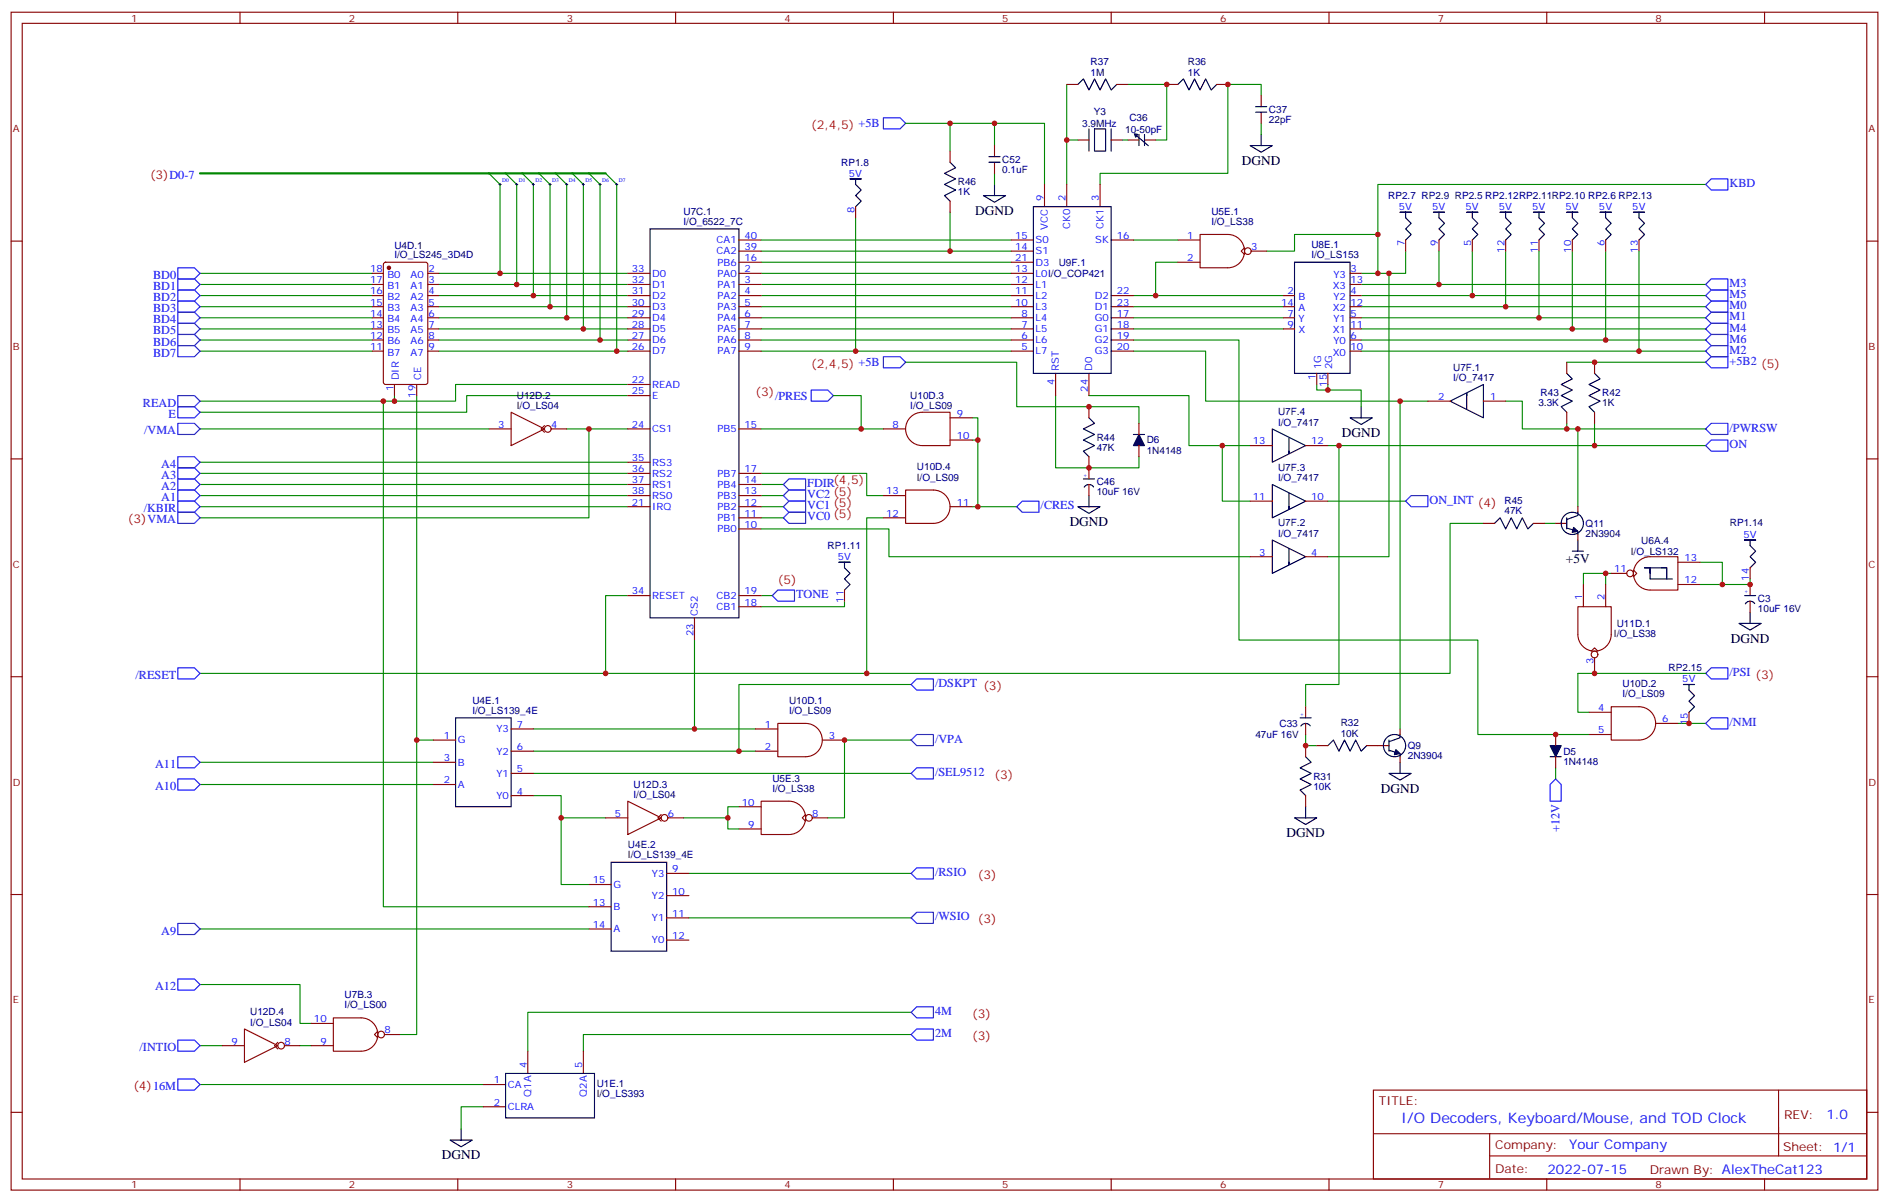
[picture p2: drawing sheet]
<svg xmlns="http://www.w3.org/2000/svg" width="600mm" height="382mm" viewBox="0 0 600 382" stroke-linecap="round" stroke-linejoin="round" font-family="sans-serif">
<g fill="none" stroke="#870000" stroke-width=".35">
<path d="M3.5 3.9h592.7v373.9h-592.7zM7.1 7.4h585.6v366.9h-585.6zM76.2 3.9v3.5M145.3 3.9v3.5M214.5 3.9v3.5M283.6 3.9v3.5M352.8 3.9v3.5M421.9 3.9v3.5M491.1 3.9v3.5M560.2 3.9v3.5M338.7 26.8h3.5M354.5 26.8h3.6"/>
<path d="M370.4 26.8h3.5M386.3 26.8h3.5M400.4 30.3v3.6M400.4 35.6v3.6M301.6 48v3.5M315.7 46.2v3.5M315.7 51.5v3.5M331.6 58.6v7M338.7 58.6v7M342.2 44.4h3.5M349.2 58.6v7M352.8 44.4h3.5"/>
<path d="M358.1 44.4h3.5M363.4 44.4h3.5M3.5 76.6h3.6M234.6 76.2h7.1M234.6 79.7h7.1M271.6 65.6v3.5M301.6 63.9v3.5M321 76.2h7.1M321 79.7h7.1M352.8 76.2h7M373.9 76.2h7.1M381 74.4h8.8a5.3 5.3 0 0 1 5.3 5.3 5.3 5.3 0 0 1-5.3 5.3h-8.8z"/>
<path d="M395.1 78.7l-1 1 1 1.1M397.2 79.7h5M446.3 76.2v3.5M456.8 76.2v3.5M467.4 76.2v3.5M478 76.2v3.5M488.6 76.2v3.5M499.2 76.2v3.5M509.8 76.2v3.5M520.3 76.2v3.5M592.7 76.6h3.5M118.2 86.8h3.5"/>
<path d="M118.2 90.3h3.5M118.2 93.8h3.5M118.2 97.4h3.5M121.9 83.5l.5-.2h12.7l.7 .4v37.7l-.4 .6-13 .1-.6-.5-.1-37.6zM135.8 86.8h3.5M135.8 90.3h3.5M135.8 93.8h3.5M135.8 97.4h3.5M199.3 86.8h7.1M199.3 90.3h7.1M199.3 93.8h7.1M199.3 97.4h7.1"/>
<path d="M234.6 86.8h7.1M234.6 90.3h7.1M234.6 93.8h7.1M234.6 97.4h7.1M234.6 83.3h7.1M321 86.8h7.1M321 90.3h7.1M321 93.8h7.1M321 97.4h7.1M321 83.3h7.1M352.8 93.8h7M352.8 97.4h7"/>
<path d="M373.9 83.3h7.1M407.5 93.8h3.5M407.5 97.4h3.5M428.6 86.8h3.6M428.6 90.3h3.6M428.6 93.8h3.6M428.6 97.4h3.6M118.2 100.9h3.5M118.2 104.4h3.5M118.2 107.9h3.5M118.2 111.5h3.5M135.8 100.9h3.5"/>
<path d="M135.8 104.4h3.5M135.8 107.9h3.5M135.8 111.5h3.5M199.3 100.9h7.1M199.3 104.4h7.1M199.3 107.9h7.1M199.3 111.5h7.1M234.6 100.9h7.1M234.6 104.4h7.1M234.6 107.9h7.1M234.6 111.5h7.1M321 100.9h7.1"/>
<path d="M321 104.4h7.1M321 107.9h7.1M321 111.5h7.1M335.1 118.5v7.1M345.7 118.5v7.1M352.8 100.9h7M352.8 104.4h7M352.8 107.9h7M352.8 111.5h7M407.5 100.9h3.5M407.5 104.4h3.5M418 118.5v3.6"/>
<path d="M421.6 118.5v3.6M428.6 100.9h3.6M428.6 104.4h3.6M428.6 107.9h3.6M428.6 111.5h3.6M497.4 115v3.5M506.2 115v3.5M125.2 122.1v3.5M132.3 122.1v3.5M155.2 136.2h7.1M162.3 130.9l10.6 5.3-10.6 5.3zM172.9 135.1l-1.1 1.1 1.1 1"/>
<path d="M175 136.2h4.9M199.3 125.6h7.1M199.3 136.2h7.1M199.3 122.1h7.1M234.6 136.2h7.1M280.5 136.2h7M289.1 132.4a5.3 5.3 0 0 1 3.7-1.5h8.8v10.6h-8.8a5.3 5.3 0 0 1-4.9-3.3 5.3 5.3 0 0 1 1.2-5.8zM301.6 132.6h7.1M301.6 139.7h7.1M345.7 129.1v3.5M361.6 134.4v3.5M453.3 127.4h7.1"/>
<path d="M471 127.4h7M497.4 130.9v3.5M506.2 130.9v3.5M3.5 145.7h3.6M199.3 157.3h7.1M199.3 153.8h7.1M199.3 150.3h7.1M199.3 146.8h7.1M234.6 157.3h7.1M234.6 153.8h7.1M234.6 150.3h7.1M280.5 157.3h7"/>
<path d="M287.5 155.6h8.8a5.3 5.3 0 0 1 5.3 5.3 5.3 5.3 0 0 1-5.3 5.3h-8.8zM345.7 145v7M345.7 153.8v3.5M361.6 141.5v3.5M396.9 159.1h7M396.9 141.5h7M414.5 159.1h7.1M414.5 141.5h7.1M592.7 145.7h3.5M199.3 160.9h7.1M234.6 160.9h7.1M234.6 164.4h7.1"/>
<path d="M234.6 167.9h7.1M280.5 164.4h7M301.6 160.9h7.1M396.9 176.7h7M414.5 176.7h7.1M471 166.2h3.5M486.8 166.2h3.6M493.9 166.2h3.5M500.9 160.9v1.7M500.9 169.7v1.7M520.1 178.3a5.3 5.3 0 0 1 3.8-1.6h8.8v10.6h-8.8a5.3 5.3 0 0 1-4.9-3.2 5.3 5.3 0 0 1 1.1-5.8zM532.7 178.5h7.1"/>
<path d="M199.3 189.1h7.1M220.5 196.1v7.1M234.6 189.1h7.1M234.6 192.6h7.1M268.1 187.3v3.6M500.9 192.6h10.6v8.8a5.3 5.3 0 0 1-5.3 5.3 5.3 5.3 0 0 1-5.3-5.3zM502.7 185.6v7M509.8 185.6v7M511.5 182h5M518.6 181l1 1-1 1.1M532.7 185.6h7.1M555.6 180.3v3.5"/>
<path d="M555.6 185.6v3.5M555.6 190.9v3.5M3.5 214.8h3.6M505.2 206.7l1-1 1.1 1M506.2 208.8v5M592.7 214.8h3.5M137.6 234.9h7M162.3 231.4h7M162.3 238.5h7M239.9 231.4h7M239.9 238.5h7M246.9 229.7h8.9a5.3 5.3 0 0 1 5.3 5.2 5.3 5.3 0 0 1-5.3 5.3h-8.9z"/>
<path d="M261.1 234.9h7M414.5 224.4v3.5M414.5 229.7v3.5M414.5 236.7v3.5M418 236.7h3.6M433.9 236.7h7.1M444.5 231.4v1.8M493.9 233.2v3.5M504.5 233.2h7M504.5 226.1h7M511.5 224.4h8.8a5.3 5.3 0 0 1 5.3 5.3 5.3 5.3 0 0 1-5.3 5.2h-8.8zM525.6 229.7h7.1"/>
<path d="M536.2 226.1v3.6M137.6 242h7M137.6 249.1h7M162.3 245.5h7M162.3 252.6h7M192.3 259.6h7M199.3 254.4l10.6 5.2-10.6 5.3zM209.9 258.6l-1.1 1 1.1 1.1M212 259.6h5M234.6 256.1h7.1M241.7 254.4h8.8a5.3 5.3 0 0 1 5.3 5.2 5.3 5.3 0 0 1-5.3 5.3h-8.8zM255.8 258.6l-1.1 1 1.1 1.1"/>
<path d="M257.9 259.6h4.9M414.5 252.6v3.5M444.5 240.2v1.8M493.9 240.2v3.6M211.7 277.3h7M234.6 263.2h7.1M3.5 284h3.6M187 287.9h7M187 294.9h7M187 280.8h7M211.7 284.3h7M211.7 291.4h7"/>
<path d="M211.7 298.4h7M592.7 284h3.5M70.6 332h7M77.6 326.7l10.6 5.3-10.6 5.3zM88.2 330.9l-1.1 1.1 1.1 1M90.3 332h4.9M98.8 332h7M98.8 324.9h7M105.8 323.1h8.9a5.3 5.3 0 0 1 5.2 5.3 5.3 5.3 0 0 1-5.2 5.3h-8.9zM119.9 327.4l-1 1 1 1.1M122.1 328.4h4.9M167.6 333.7v7.1"/>
<path d="M185.2 333.7v7.1M3.5 353.1h3.6M153.5 344.3h7M153.5 351.4h7M436 346.1h156.7v28.2h-156.7zM436.1 359.9h156.4M472.9 359.9v14.1M564.7 346.1v20.9M592.7 353.1h3.5M76.2 374.3v3.5M145.3 374.3v3.5M214.5 374.3v3.5"/>
<path d="M283.6 374.3v3.5M352.8 374.3v3.5M421.9 374.3v3.5M472.9 367h119.6M491.1 374.3v3.5M560.2 374.3v3.5"/>
<circle cx="396.2" cy="79.7" r="1.06"/>
<circle cx="173.9" cy="136.2" r="1.06"/>
<circle cx="517.5" cy="182" r="1.06"/>
<circle cx="506.2" cy="207.8" r="1.06"/>
<circle cx="211" cy="259.6" r="1.06"/>
<circle cx="256.8" cy="259.6" r="1.06"/>
<circle cx="89.3" cy="332" r="1.06"/>
<circle cx="121" cy="328.4" r="1.06"/>
</g>
<g fill="none" stroke="#008700" stroke-width=".35">
<path d="M287.5 39.2h44.1v19.4M301.6 39.2v8.8M315.7 39.2v7M338.7 26.8v31.8M358.1 26.8h12.3v17.6h-3.5M400.4 30.3v-3.5h-10.6v28.2h-40.6v3.6M400.4 39.2v3.5M155.2 55l3.5 3.6v28.2M160.5 55l3.5 3.6v31.7M165.8 55l3.5 3.6v35.2M171.1 55l3.5 3.6v38.8M176.4 55l3.5 3.6v42.3"/>
<path d="M181.7 55l3.5 3.6v45.8M187 55l3.5 3.6v49.3M192.3 55l3.5 3.6v52.9M315.7 55v3.6M338.7 44.4h3.5M356.3 44.4h1.8M541.5 58.6h-104.1v15.8h-26.4v5.3h-8.8M241.7 76.2h79.3M241.7 79.7h79.3M271.6 69.1v42.4M301.6 67.4v12.3M359.8 76.2h14.1"/>
<path d="M437.4 74.4v12.4M446.3 79.7v7.1h-14.1M456.8 79.7v10.6M467.4 79.7v14.1M478 79.7v17.7M488.6 79.7v21.2M499.2 79.7v24.7M509.8 79.7v28.2M520.3 79.7v31.8M63.5 86.8h54.7M63.5 90.3h54.7M63.5 93.8h54.7"/>
<path d="M63.5 97.4h54.7M139.3 86.8h60M139.3 90.3h60M139.3 93.8h60M139.3 97.4h60M241.7 86.8h79.3M241.7 90.3h79.3M241.7 93.8h79.3M241.7 97.4h79.3M241.7 83.3h79.3M359.8 93.8h47.7M359.8 97.4h47.7"/>
<path d="M373.9 83.3h-7v10.5M432.2 90.3h109.3M432.2 93.8h109.3M432.2 97.4h109.3M441 86.8v89.9h-19.4M63.5 100.9h54.7M63.5 104.4h54.7M63.5 107.9h54.7M63.5 111.5h54.7M139.3 100.9h60M139.3 104.4h60M139.3 107.9h60"/>
<path d="M139.3 111.5h60M241.7 100.9h79.3M241.7 104.4h79.3M241.7 107.9h79.3M241.7 111.5h79.3M287.5 115h35.3v14.1h38.8v5.3M359.8 111.5h23v15.9h70.5M359.8 107.9h33.5v95.3h75.9v30h35.3M359.8 100.9h47.7M359.8 104.4h47.7M432.2 100.9h109.3M432.2 104.4h109.3"/>
<path d="M432.2 107.9h109.3M432.2 111.5h109.3M497.4 115h44.1M63.5 127.4h61.7M63.5 136.2h91.7M121.7 127.4v160.5h65.3M132.3 125.6v109.3h5.3M179.9 136.2h19.4M187 136.2v28.2h-123.5M199.3 122.1h-54.7v5.3h-19.4v-1.8M199.3 125.6h-51.1v5.3h-84.7M241.7 136.2h38.8"/>
<path d="M264.6 125.6h8.8v10.6M308.7 132.6h1.7v7.1h-1.7M310.4 139.7v21.2h-1.7M335.1 125.6v22.9h26.5v-3.5M345.7 125.6h31.8v15.9h19.4M418 122.1v1.7h3.6v-1.7M421.6 123.8h10.6v5.3M444.5 127.4v104M478 127.4h5.3v8.8h58.2M497.4 134.4v1.8M500.9 136.2v24.7M506.2 134.4v7.1"/>
<path d="M63.5 146.8h135.8M63.5 150.3h135.8M63.5 153.8h135.8M63.5 157.3h135.8M241.7 150.3h33.5v7h5.3M241.7 153.8h7M241.7 157.3h7M388.1 141.5v17.6h8.8M421.6 159.1h24.7M421.6 141.5h119.9M425.1 141.5v75.8h-10.6v7.1M63.5 160.9h135.8"/>
<path d="M241.7 167.9h40.5v8.8h114.7M241.7 160.9h7M241.7 164.4h7M280.5 164.4h-5.3v49.4M310.4 160.9h12.4M471 166.2h-10.6v47.6h-268.1M490.4 166.2h3.5M539.8 178.5h7v7.1h-7M199.3 189.1h-7v24.7h-128.8M241.7 189.1h3.5M268.1 190.9v1.7h-26.4M509.8 182v3.6"/>
<path d="M511.5 182h-8.8v3.6M555.6 183.8v1.8h-8.8M220.5 203.2v28.2M289.3 217.3h-54.7v21.2M541.5 213.8h-40.6v12.3h3.6M132.3 234.9v93.5h-5.3M169.3 238.5h70.6M169.3 231.4h70.6M289.3 234.9h-21.2v24.7h-5.3M414.5 233.2v3.5h3.5M532.7 229.7h8.8M63.5 242h74.1"/>
<path d="M63.5 249.1h74.1M169.3 252.6h8.9v28.2h8.8M169.3 245.5h120M178.2 259.6h14.1M231.1 259.6v3.6h3.5M234.6 256.1h-3.5v3.5h-14.1M493.9 243.8v3.5M218.7 277.3h70.6M63.5 294.9h123.5M218.7 291.4h70.6M63.5 312.6h31.7v12.3h3.6M63.5 332h7.1"/>
<path d="M95.2 332h3.6M289.3 321.4h-121.7v12.3M289.3 328.4h-104.1v5.3M63.5 344.3h90M153.5 351.4h-7.1v7"/>
</g>
<g fill="none" stroke="#00f" stroke-width=".35">
<path d="M280.5 37.4h5.3l1.7 1.8-1.7 1.7h-5.3zM541.5 58.6l1.8-1.8h5.3v3.5h-5.3zM56.4 85h5.3l1.8 1.8-1.8 1.7h-5.3zM56.4 88.5h5.3l1.8 1.8-1.8 1.8h-5.3zM56.4 92.1h5.3l1.8 1.7-1.8 1.8h-5.3zM56.4 95.6h5.3l1.8 1.8-1.8 1.7h-5.3zM56.4 99.1h5.3l1.8 1.8-1.8 1.8h-5.3zM541.5 90.3l1.8-1.8h5.3v3.6h-5.3zM541.5 93.8l1.8-1.7h5.3v3.5h-5.3zM541.5 97.4l1.8-1.8h5.3v3.5h-5.3zM56.4 102.7h5.3l1.8 1.7-1.8 1.8h-5.3zM56.4 106.2h5.3l1.8 1.7-1.8 1.8h-5.3z"/>
<path d="M56.4 109.7h5.3l1.8 1.8-1.8 1.7h-5.3zM280.5 113.2h5.3l1.7 1.8-1.7 1.8h-5.3zM541.5 100.9l1.8-1.8h5.3v3.6h-5.3zM541.5 104.4l1.8-1.7h5.3v3.5h-5.3zM541.5 107.9l1.8-1.7h5.3v3.5h-5.3zM541.5 111.5l1.8-1.8h5.3v3.5h-5.3zM541.5 115l1.8-1.8h5.3v3.6h-5.3zM56.4 125.6h5.3l1.8 1.8-1.8 1.7h-5.3zM56.4 129.1h5.3l1.8 1.8-1.8 1.7h-5.3zM56.4 134.4h5.3l1.8 1.8-1.8 1.7h-5.3zM257.5 123.8h5.3l1.8 1.8-1.8 1.8h-5.3zM541.5 136.2l1.8-1.8h5.3v3.5h-5.3z"/>
<path d="M56.4 145h5.3l1.8 1.8-1.8 1.7h-5.3zM56.4 148.5h5.3l1.8 1.8-1.8 1.7h-5.3zM56.4 152h5.3l1.8 1.8-1.8 1.8h-5.3zM56.4 155.6h5.3l1.8 1.7-1.8 1.8h-5.3zM56.4 159.1h5.3l1.8 1.8-1.8 1.7h-5.3zM248.7 153.8l1.8-1.8h5.3v3.6h-5.3zM250.5 155.6h5.3v3.5h-5.3l-1.8-1.8zM448 157.3h5.3v3.6h-5.3l-1.7-1.8zM541.5 141.5l1.8-1.8h5.3v3.5h-5.3zM56.4 162.6h5.3l1.8 1.8-1.8 1.8h-5.3zM248.7 160.9l1.8-1.8h5.3v3.5h-5.3zM248.7 164.4l1.8-1.8h5.3v3.6h-5.3z"/>
<path d="M322.8 160.9l1.8-1.8h5.2v3.5h-5.2zM245.2 189.1l1.7-1.8h5.3v3.6h-5.3zM56.4 212h5.3l1.8 1.8-1.8 1.7h-5.3zM289.3 217.3l1.7-1.8h5.3v3.6h-5.3zM541.5 213.8l1.8-1.8h5.3v3.5h-5.3zM289.3 234.9l1.7-1.7h5.3v3.5h-5.3zM541.5 229.7l1.8-1.8h5.3v3.5h-5.3zM56.4 240.2h5.3l1.8 1.8-1.8 1.8h-5.3zM56.4 247.3h5.3l1.8 1.8-1.8 1.7h-5.3zM289.3 245.5l1.7-1.7h5.3v3.5h-5.3zM493.9 247.3l1.8 1.8v5.3h-3.6v-5.3zM289.3 277.3l1.7-1.8h5.3v3.5h-5.3z"/>
<path d="M56.4 293.2h5.3l1.8 1.7-1.8 1.8h-5.3zM291 289.6h5.3v3.6h-5.3l-1.7-1.8zM56.4 310.8h5.3l1.8 1.8-1.8 1.7h-5.3zM56.4 330.2h5.3l1.8 1.8-1.8 1.7h-5.3zM289.3 321.4l1.7-1.8h5.3v3.5h-5.3zM289.3 328.4l1.7-1.7h5.3v3.5h-5.3zM56.4 342.5h5.3l1.8 1.8-1.8 1.8h-5.3z"/>
</g>
<g fill="none" stroke="#000" stroke-width=".32">
<path d="M158.4 58.6h.7M158.7 58.2v.7M163.7 58.6h.7M164 58.2v.7M169 58.6h.7M169.3 58.2v.7M174.3 58.6h.7M174.6 58.2v.7M179.6 58.6h.7M179.9 58.2v.7M184.9 58.6h.7M185.2 58.2v.7"/>
<path d="M190.1 58.6h.8M190.5 58.2v.7M195.4 58.6h.7M195.8 58.2v.7"/>
</g>
<path d="M63.5 55h128.8" fill="none" stroke="#008700" stroke-width=".71"/>
<g fill="none" stroke="#000" stroke-width=".35">
<path d="M342.2 26.8l1.8-1.8 1.7 3.6 1.8-3.6 1.7 3.6 1.8-3.6 1.8 3.6 1.7-1.8M373.9 26.8l1.8-1.8 1.8 3.6 1.7-3.6 1.8 3.6 1.8-3.6 1.7 3.6 1.8-1.8M398.6 35.6h3.6M398.6 33.9h3.6M271.6 56.8h-1.7h3.5h-1.8v1.8l1.8 1.7-1.8 1.8 1.8 1.8-1.8 1.7M301.6 51.5l1.8 1.8-3.5 1.7 3.5 1.8-3.5 1.8 3.5 1.7-3.5 1.8 1.7 1.8M314 49.7h3.5M314 51.5h3.5M315.7 58.6v3.5M345.7 40.9v7.1M347.5 40.9h3.5v7.1h-3.5zM352.8 40.9v7.1"/>
<path d="M360.4 42.7l4.2 3.6M361.6 42.7v3.5M363.4 42.7v3.5M396.9 46.2h7l-3.5 2.1zM400.4 42.7v3.5M206.4 72.7h28.2v123.4h-28.2zM312.2 62.1h7.1l-3.6 2.1zM328.1 65.6h24.7v52.9h-24.7zM446.3 67.4h-1.8h3.5h-1.7v1.7l1.7 1.8-1.7 1.8 1.7 1.7-1.7 1.8M456.8 67.4h-1.7h3.5h-1.8v1.7l1.8 1.8-1.8 1.8 1.8 1.7-1.8 1.8M467.4 67.4h-1.7h3.5h-1.8v1.7l1.8 1.8-1.8 1.8 1.8 1.7-1.8 1.8M478 67.4h-1.8h3.6h-1.8v1.7l1.8 1.8-1.8 1.8 1.8 1.7-1.8 1.8"/>
<path d="M488.6 67.4h-1.8h3.6h-1.8v1.7l1.8 1.8-1.8 1.8 1.8 1.7-1.8 1.8M499.2 67.4h-1.8h3.5h-1.7v1.7l1.7 1.8-1.7 1.8 1.7 1.7-1.7 1.8M509.8 67.4h-1.8h3.5h-1.7v1.7l1.7 1.8-1.7 1.8 1.7 1.7-1.7 1.8M520.3 67.4h-1.7h3.5h-1.8v1.7l1.8 1.8-1.8 1.8 1.8 1.7-1.8 1.8M411 83.3h17.6v35.2h-17.6zM497.4 118.5l1.8 1.8-3.5 1.8 3.5 1.7-3.5 1.8 3.5 1.8-3.5 1.7 1.7 1.8M506.2 118.5l1.8 1.8-3.5 1.8 3.5 1.7-3.5 1.8 3.5 1.8-3.5 1.7 1.7 1.8M345.7 132.6l1.8 1.8-3.5 1.8 3.5 1.7-3.5 1.8 3.5 1.8-3.5 1.7 1.7 1.8M359.8 137.9h3.6M403.9 136.2l10.6 5.3-10.6 5.3zM409.2 139v4.9v-.7M428.6 132.6h7.1l-3.5 2.2z"/>
<path d="M432.2 129.1v3.5M460.4 127.4l10.6-5.3v10.5zM465.7 125.6v-.7v4.9M344 152h3.5M345.7 157.3v3.6M347.2 154.6a1.76 1.76 0 0 0-3 .1M403.9 153.8l10.6 5.3-10.6 5.3zM409.2 156.6v5v-.7M268.1 178.5h-1.8h3.6h-1.8v1.8l1.8 1.7-1.8 1.8 1.8 1.8-1.8 1.7M342.2 160.9h7l-3.5 2.1zM403.9 171.4l10.6 5.3-10.6 5.3zM409.2 174.3v4.9v-.7"/>
<path d="M474.5 166.2l1.7-1.8 1.8 3.5 1.8-3.5 1.7 3.5 1.8-3.5 1.8 3.5 1.7-1.7M497.4 167.6l3.5 1.1v1M497.4 164.4v3.5M499.2 175h3.5M500.9 162.5v1.2l-3.5 1.2M500.9 171.4v3.6M555.6 171.4h-1.7h3.5h-1.8v1.8l1.8 1.8-1.8 1.7 1.8 1.8-1.8 1.8M523.9 182v-1.7v3.5h7M523.9 180.3h-1.8h7.1M527.4 180.3h1.8v3.5M552.1 197.9h7.1l-3.6 2.1zM553.9 189.1h3.5"/>
<path d="M555.6 194.4v3.5M557.1 191.6a1.76 1.76 0 0 0-3 .1M536.2 217.3h-1.7h3.5h-1.8v1.8l1.8 1.7-1.8 1.8 1.8 1.8-1.8 1.7M144.6 227.9h17.7v28.2h-17.7zM412.7 227.9h3.6M416 230.4a1.76 1.76 0 0 0-3 .1M421.6 236.7l1.7-1.8 1.8 3.6 1.8-3.6 1.7 3.6 1.8-3.6 1.8 3.6 1.7-1.8M441 238.2l3.5 1v1.1M441 234.9v3.6M444.5 233.1v1.1l-3.5 1.3M411 259.6h7l-3.5 2.2zM414.5 240.2l1.8 1.8-3.6 1.8 3.6 1.7-3.6 1.8 3.6 1.8-3.6 1.7 1.8 1.8"/>
<path d="M414.5 256.1v3.5M441 245.5h7l-3.5 2.1zM444.5 242v3.5M492.1 240.2h3.6M194 273.8h17.7v28.2h-17.7zM146.4 358.4v3.5M160.5 340.8h28.2v14.1h-28.2zM142.9 361.9h7l-3.5 2.2z"/>
<circle cx="499.2" cy="166.2" r="3.5"/>
<circle cx="442.7" cy="236.7" r="3.5"/>
</g>
<circle cx="123.5" cy="85" r=".53" fill="#870000" stroke="#870000" stroke-width=".35"/>
<path d="M360.2 42.5l1 .2-.7 .9zM361.6 137.9l1.8 3.6h-3.6zM499.6 167.4l1.3 1.3-1.8 .3zM443.2 238l1.3 1.2-1.8 .4zM492.1 236.7h3.6l-1.8 3.5z" fill="#000" stroke="#000" stroke-width=".35"/>
<g fill="#c00">
<circle cx="125.2" cy="127.4" r=".88"/>
<circle cx="187" cy="136.2" r=".88"/>
<circle cx="132.3" cy="234.9" r=".88"/>
<circle cx="121.7" cy="127.4" r=".88"/>
<circle cx="190.5" cy="107.9" r=".88"/>
<circle cx="195.8" cy="111.5" r=".88"/>
<circle cx="185.2" cy="104.4" r=".88"/>
<circle cx="179.9" cy="100.9" r=".88"/>
<circle cx="174.6" cy="97.4" r=".88"/>
<circle cx="169.3" cy="93.8" r=".88"/>
<circle cx="164" cy="90.3" r=".88"/>
<circle cx="158.8" cy="86.8" r=".88"/>
<circle cx="220.5" cy="231.4" r=".88"/>
<circle cx="234.6" cy="238.5" r=".88"/>
<circle cx="178.2" cy="259.6" r=".88"/>
<circle cx="231.1" cy="259.6" r=".88"/>
<circle cx="268.1" cy="234.9" r=".88"/>
<circle cx="271.6" cy="111.5" r=".88"/>
<circle cx="310.4" cy="139.7" r=".88"/>
<circle cx="310.4" cy="160.9" r=".88"/>
<circle cx="192.3" cy="213.8" r=".88"/>
<circle cx="275.2" cy="213.8" r=".88"/>
<circle cx="273.4" cy="136.2" r=".88"/>
<circle cx="345.7" cy="148.5" r=".88"/>
<circle cx="301.6" cy="39.2" r=".88"/>
<circle cx="315.7" cy="39.2" r=".88"/>
<circle cx="338.7" cy="44.4" r=".88"/>
<circle cx="366.9" cy="93.8" r=".88"/>
<circle cx="388.1" cy="141.5" r=".88"/>
<circle cx="437.4" cy="74.4" r=".88"/>
<circle cx="437.4" cy="86.8" r=".88"/>
<circle cx="441" cy="86.8" r=".88"/>
<circle cx="456.8" cy="90.3" r=".88"/>
<circle cx="467.4" cy="93.8" r=".88"/>
<circle cx="478" cy="97.4" r=".88"/>
<circle cx="488.6" cy="100.9" r=".88"/>
<circle cx="499.2" cy="104.4" r=".88"/>
<circle cx="509.8" cy="107.9" r=".88"/>
<circle cx="520.3" cy="111.5" r=".88"/>
<circle cx="497.4" cy="136.2" r=".88"/>
<circle cx="506.2" cy="141.5" r=".88"/>
<circle cx="546.8" cy="185.6" r=".88"/>
<circle cx="555.6" cy="185.6" r=".88"/>
<circle cx="500.9" cy="136.2" r=".88"/>
<circle cx="425.1" cy="141.5" r=".88"/>
<circle cx="444.5" cy="127.4" r=".88"/>
<circle cx="421.6" cy="123.8" r=".88"/>
<circle cx="493.9" cy="233.2" r=".88"/>
<circle cx="536.2" cy="229.7" r=".88"/>
<circle cx="509.8" cy="182" r=".88"/>
<circle cx="506.2" cy="213.8" r=".88"/>
<circle cx="414.5" cy="236.7" r=".88"/>
<circle cx="389.8" cy="26.8" r=".88"/>
<circle cx="370.4" cy="26.8" r=".88"/>
<circle cx="506.2" cy="115" r=".88"/>
<circle cx="345.7" cy="129.1" r=".88"/>
<circle cx="301.6" cy="79.7" r=".88"/>
</g>
<text font-size="4.6" fill="#00f" x="444.9" y="356.7">I/O Decoders, Keyboard/Mouse, and TOD Clock</text>
<g font-size="4.2">
<text x="394.3" y="52.3">DGND</text>
<text x="309.6" y="68.2">DGND</text>
<text x="426" y="138.8">DGND</text>
<text x="339.6" y="167">DGND</text>
<text x="497.2" y="178.9">+5V</text>
<text x="549.5" y="204">DGND</text>
<text x="438.4" y="251.7">DGND</text>
<text x="408.4" y="265.8">DGND</text>
<text x="140.3" y="368.1">DGND</text>
</g>
<g font-size="4.2" fill="#00f">
<text x="579.8" y="355.3">1.0</text>
<text x="498.2" y="364.9">Your Company</text>
<text x="491.3" y="372.7">2022-07-15</text>
</g>
<g font-size="3.9" fill="#f00">
<text x="257.5" y="40.9">(2,4,5) +5B</text>
<text x="47.6" y="56.8">(3)D0-7</text>
<text x="257.5" y="116.8">(2,4,5) +5B</text>
<text x="239.9" y="125.6">(3)</text>
<text x="40.6" y="166.2">(3)VMA</text>
<text x="246.9" y="185.6">(5)</text>
<text x="315.7" y="247.3">(3)</text>
<text x="310.4" y="279">(3)</text>
<text x="308.7" y="323.1">(3)</text>
<text x="308.7" y="330.2">(3)</text>
<text x="42.3" y="346.1">(4)16M</text>
</g>
<g font-size="3.9" fill="#00f">
<text x="549.1" y="59.4">KBD</text>
<text x="48.6" y="88.5">BD0</text>
<text x="48.6" y="92.1">BD1</text>
<text x="48.6" y="95.6">BD2</text>
<text x="549.1" y="91.1">M3</text>
<text x="549.1" y="94.7">M5</text>
<text x="48.6" y="99.1">BD3</text>
<text x="549.1" y="98.2">M0</text>
<text x="549.1" y="101.7">M1</text>
<text x="48.6" y="102.7">BD4</text>
<text x="48.6" y="106.2">BD5</text>
<text x="549.1" y="105.3">M4</text>
<text x="48.6" y="109.7">BD6</text>
<text x="48.6" y="113.2">BD7</text>
<text x="549.1" y="108.8">M6</text>
<text x="549.1" y="112.3">M2</text>
<text x="549.1" y="115.8">+5B2 (5)</text>
<text x="45.4" y="129.1">READ</text>
<text x="246.1" y="126.9">/PRES</text>
<text x="45.8" y="137.9">/VMA</text>
<text x="53.5" y="132.6">E</text>
<text x="549.1" y="137">/PWRSW</text>
<text x="549.1" y="142.3">ON</text>
<text x="51.2" y="148.5">A4</text>
<text x="51.2" y="152">A3</text>
<text x="51.2" y="155.6">A2</text>
<text x="256.3" y="154.6">FDIR(4,5)</text>
<text x="51.2" y="159.1">A1</text>
<text x="256.3" y="158.2">VC2 (5)</text>
<text x="256.3" y="161.7">VC1 (5)</text>
<text x="330.4" y="161.7">/CRES</text>
<text x="453.8" y="159.9">ON_INT (4)</text>
<text x="45.6" y="162.6">/KBIR</text>
<text x="256.3" y="165.2">VC0 (5)</text>
<text x="252.8" y="189.9">TONE</text>
<text x="43" y="215.5">/RESET</text>
<text x="549.1" y="214.6">/PSI (3)</text>
<text x="296.9" y="218.1">/DSKPT (3)</text>
<text x="549.1" y="230.5">/NMI</text>
<text x="296.9" y="235.8">/VPA</text>
<text x="49.2" y="243.8">A11</text>
<text x="49.2" y="250.8">A10</text>
<text x="296.9" y="246.4">/SEL9512</text>
<text x="495.1" y="264.1" transform="rotate(-90 495.1 264.1)">+12V</text>
<text x="296.9" y="278.1">/RSIO</text>
<text x="296.9" y="292.2">/WSIO (3)</text>
<text x="51.2" y="296.7">A9</text>
<text x="49.2" y="314.3">A12</text>
<text x="296.9" y="322.2">4M</text>
<text x="296.9" y="329.3">2M</text>
<text x="44.3" y="333.7">/INTIO</text>
</g>
<g font-size="3.9" fill="#800">
<text x="437.8" y="350.7">TITLE:</text>
<text x="566.4" y="355.3">REV:</text>
<text x="474.7" y="364.9">Company:</text>
<text x="566.1" y="365.5">Sheet: 1/1</text>
<text x="474.7" y="372.5">Date:</text>
<text x="523.7" y="372.6">Drawn By: AlexTheCat123</text>
</g>
<g font-size="3.2" fill="#800">
<text x="41.6" y="6.9">1</text>
<text x="110.8" y="6.9">2</text>
<text x="179.9" y="6.9">3</text>
<text x="249.1" y="6.9">4</text>
<text x="318.2" y="6.9">5</text>
<text x="387.3" y="6.9">6</text>
<text x="456.5" y="6.9">7</text>
<text x="525.6" y="6.9">8</text>
<text x="4.1" y="42">A</text>
<text x="593.2" y="42">A</text>
<text x="4.1" y="111.1">B</text>
<text x="593.2" y="111.1">B</text>
<text x="4.1" y="180.3">C</text>
<text x="593.2" y="180.3">C</text>
<text x="4.1" y="249.4">D</text>
<text x="593.2" y="249.4">D</text>
<text x="4.1" y="318.6">E</text>
<text x="593.2" y="318.6">E</text>
<text x="41.6" y="377.3">1</text>
<text x="110.8" y="377.3">2</text>
<text x="179.9" y="377.3">3</text>
<text x="249.1" y="377.3">4</text>
<text x="318.2" y="377.3">5</text>
<text x="387.3" y="377.3">6</text>
<text x="456.5" y="377.3">7</text>
<text x="525.6" y="377.3">8</text>
</g>
<g font-size="3.2" fill="#000080">
<text x="346.3" y="24">1M</text>
<text x="346.3" y="20.7">R37</text>
<text x="377.1" y="24">1K</text>
<text x="377.1" y="20.8">R36</text>
<text x="402.9" y="35.9">C37</text>
<text x="343.6" y="40.3">3.9MHz</text>
<text x="347.2" y="36.6">Y3</text>
<text x="358.6" y="38.5">C36</text>
<text x="402.9" y="39.1">22pF</text>
<text x="357.2" y="42.1">10-50pF</text>
<text x="267.1" y="52.7">RP1.8</text>
<text x="318.2" y="51.7">C52</text>
<text x="304.1" y="58.8">R46</text>
<text x="318.2" y="54.9">0.1uF</text>
<text x="304.1" y="62">1K</text>
<text x="440.7" y="63.1">RP2.7 RP2.9 RP2.5 RP2.12RP2.11RP2.10 RP2.6 RP2.13</text>
<text x="217" y="71.5">I/O_6522_7C</text>
<text x="217" y="68.2">U7C.1</text>
<text x="384.6" y="71.5">I/O_LS38</text>
<text x="384.6" y="68.2">U5E.1</text>
<text x="125.2" y="82.1">I/O_LS245_3D4D</text>
<text x="125.2" y="78.9">U4D.1</text>
<text x="416.3" y="82">I/O_LS153</text>
<text x="416.3" y="78.8">U8E.1</text>
<text x="336.1" y="84.4">U9F.1</text>
<text x="461.4" y="117.7">U7F.1</text>
<text x="461.4" y="121">I/O_7417</text>
<text x="489.1" y="125.9">R43</text>
<text x="508.7" y="125.8">R42</text>
<text x="164.1" y="129.8">I/O_LS04</text>
<text x="164.1" y="126.6">U12D.2</text>
<text x="289" y="129.8">I/O_LS09</text>
<text x="289" y="126.6">U10D.3</text>
<text x="405.7" y="131.9">U7F.4</text>
<text x="488.4" y="129">3.3K</text>
<text x="508.7" y="129">1K</text>
<text x="405.7" y="135.1">I/O_7417</text>
<text x="348.2" y="143.1">47K</text>
<text x="348.2" y="139.9">R44</text>
<text x="364.1" y="140.8">D6</text>
<text x="291.1" y="149.3">U10D.4</text>
<text x="364.1" y="144">1N4148</text>
<text x="405.7" y="149.5">U7F.3</text>
<text x="291.1" y="152.6">I/O_LS09</text>
<text x="348.2" y="154.1">C46</text>
<text x="405.7" y="152.8">I/O_7417</text>
<text x="348.2" y="157.3">10uF 16V</text>
<text x="477.6" y="160.1">R45</text>
<text x="405.7" y="167.1">U7F.2</text>
<text x="477.6" y="163.3">47K</text>
<text x="503.4" y="167.2">Q11</text>
<text x="549.2" y="167.1">RP1.14</text>
<text x="405.7" y="170.4">I/O_7417</text>
<text x="503.4" y="170.5">2N3904</text>
<text x="521.1" y="172.6">U6A.4</text>
<text x="262.7" y="174.4">RP1.11</text>
<text x="517.8" y="176.1">I/O_LS132</text>
<text x="558.1" y="191.1">C3</text>
<text x="558.1" y="194.3">10uF 16V</text>
<text x="512.4" y="202.3">I/O_LS38</text>
<text x="513.3" y="199">U11D.1</text>
<text x="529.8" y="213">RP2.15</text>
<text x="515.1" y="221.4">I/O_LS09</text>
<text x="515.1" y="218.1">U10D.2</text>
<text x="150" y="226.7">I/O_LS139_4E</text>
<text x="150" y="223.4">U4E.1</text>
<text x="250.5" y="226.7">I/O_LS09</text>
<text x="250.5" y="223.4">U10D.1</text>
<text x="406.2" y="230.8">C33</text>
<text x="425.6" y="233.9">10K</text>
<text x="425.6" y="230.6">R32</text>
<text x="398.6" y="234.3">47uF 16V</text>
<text x="447" y="237.8">Q9</text>
<text x="496.4" y="239.6">D5</text>
<text x="447" y="241">2N3904</text>
<text x="496.4" y="242.8">1N4148</text>
<text x="201.1" y="250">U12D.3</text>
<text x="245.2" y="251.4">I/O_LS38</text>
<text x="245.2" y="248.1">U5E.3</text>
<text x="417" y="250.7">10K</text>
<text x="417" y="247.5">R31</text>
<text x="201.1" y="253.3">I/O_LS04</text>
<text x="199.4" y="269.3">U4E.2</text>
<text x="199.4" y="272.5">I/O_LS139_4E</text>
<text x="109.4" y="316.9">U7B.3</text>
<text x="79.4" y="322.4">U12D.4</text>
<text x="109.4" y="320.2">I/O_LS00</text>
<text x="79.4" y="325.6">I/O_LS04</text>
<text x="189.4" y="345">U1E.1</text>
<text x="189.4" y="348.3">I/O_LS393</text>
</g>
<g font-size="3.2" fill="#00f">
<text x="269.5" y="56.1">5V</text>
<text x="331.3" y="63.9" transform="rotate(-90 331.3 63.9)">9</text>
<text x="338.3" y="63.9" transform="rotate(-90 338.3 63.9)">2</text>
<text x="348.9" y="63.9" transform="rotate(-90 348.9 63.9)">3</text>
<text x="271.3" y="67.6" transform="rotate(-90 271.3 67.6)">8</text>
<text x="444.1" y="66.7">5V</text>
<text x="454.7" y="66.7">5V</text>
<text x="465.3" y="66.7">5V</text>
<text x="475.9" y="66.7">5V</text>
<text x="486.5" y="66.7">5V</text>
<text x="497.1" y="66.7">5V</text>
<text x="507.6" y="66.7">5V</text>
<text x="518.2" y="66.7">5V</text>
<text x="227.5" y="77.3">CA1</text>
<text x="236.4" y="75.8">40</text>
<text x="322.3" y="75.8">15</text>
<text x="328.8" y="77.3">S0</text>
<text x="332.7" y="72.9" transform="rotate(-90 332.7 72.9)">VCC</text>
<text x="339.7" y="72.7" transform="rotate(-90 339.7 72.7)">CK0</text>
<text x="347.7" y="77.3">SK</text>
<text x="350.3" y="72.7" transform="rotate(-90 350.3 72.7)">CK1</text>
<text x="354.5" y="75.8">16</text>
<text x="376.9" y="75.8">1</text>
<text x="227.5" y="80.8">CA2</text>
<text x="236.4" y="79.4">39</text>
<text x="236.4" y="82.9">16</text>
<text x="322.3" y="79.4">14</text>
<text x="322.3" y="82.9">21</text>
<text x="328.8" y="80.8">S1</text>
<text x="376.9" y="82.9">2</text>
<text x="397.2" y="79.4">3</text>
<text x="445.9" y="78.2" transform="rotate(-90 445.9 78.2)">7</text>
<text x="456.5" y="78.2" transform="rotate(-90 456.5 78.2)">9</text>
<text x="467.1" y="78.2" transform="rotate(-90 467.1 78.2)">5</text>
<text x="477.7" y="80.2" transform="rotate(-90 477.7 80.2)">12</text>
<text x="488.2" y="80.2" transform="rotate(-90 488.2 80.2)">11</text>
<text x="498.8" y="80.2" transform="rotate(-90 498.8 80.2)">10</text>
<text x="509.4" y="78.2" transform="rotate(-90 509.4 78.2)">6</text>
<text x="520" y="80.2" transform="rotate(-90 520 80.2)">13</text>
<text x="117.5" y="86.4">18</text>
<text x="117.5" y="90">17</text>
<text x="123" y="88.2">B0</text>
<text x="130.3" y="88.2">A0</text>
<text x="136" y="90">3</text>
<text x="136" y="86.4">2</text>
<text x="200.6" y="86.4">33</text>
<text x="200.6" y="90">32</text>
<text x="207.1" y="87.8">D0</text>
<text x="227.8" y="84.3">PB6</text>
<text x="227.8" y="87.8">PA0</text>
<text x="236.4" y="90">3</text>
<text x="236.4" y="86.4">2</text>
<text x="322.3" y="90">12</text>
<text x="322.3" y="86.4">13</text>
<text x="328.8" y="87.8">L0I/O_COP421</text>
<text x="328.8" y="84.3">D3</text>
<text x="423.4" y="88.2">Y3</text>
<text x="428.8" y="86.4">3</text>
<text x="428.8" y="90">13</text>
<text x="117.5" y="93.5">16</text>
<text x="123" y="91.7">B1</text>
<text x="123" y="95.2">B2</text>
<text x="130.3" y="95.2">A2</text>
<text x="130.3" y="91.7">A1</text>
<text x="136" y="93.5">4</text>
<text x="200.6" y="93.5">31</text>
<text x="207.1" y="91.4">D1</text>
<text x="207.1" y="94.9">D2</text>
<text x="227.8" y="94.9">PA2</text>
<text x="227.8" y="91.4">PA1</text>
<text x="236.4" y="93.5">4</text>
<text x="322.3" y="93.5">11</text>
<text x="328.8" y="94.9">L2</text>
<text x="328.8" y="91.4">L1</text>
<text x="347.6" y="94.9">D2</text>
<text x="354.5" y="93.5">22</text>
<text x="408.8" y="93.5">2</text>
<text x="412.3" y="95.2">B</text>
<text x="423.1" y="91.7">X3</text>
<text x="423.4" y="95.2">Y2</text>
<text x="428.8" y="93.5">4</text>
<text x="117.5" y="97">15</text>
<text x="117.5" y="100.5">14</text>
<text x="123" y="98.8">B3</text>
<text x="130.3" y="98.8">A3</text>
<text x="136" y="100.5">6</text>
<text x="136" y="97">5</text>
<text x="200.6" y="97">30</text>
<text x="200.6" y="100.5">29</text>
<text x="207.1" y="98.4">D3</text>
<text x="207.1" y="102">D4</text>
<text x="227.8" y="102">PA4</text>
<text x="227.8" y="98.4">PA3</text>
<text x="236.4" y="100.5">6</text>
<text x="236.4" y="97">5</text>
<text x="322.3" y="97">10</text>
<text x="324.3" y="100.5">8</text>
<text x="328.8" y="102">L4</text>
<text x="328.8" y="98.4">L3</text>
<text x="347.6" y="102">G0</text>
<text x="347.6" y="98.4">D1</text>
<text x="354.5" y="100.5">17</text>
<text x="354.5" y="97">23</text>
<text x="406.8" y="97">14</text>
<text x="408.8" y="100.5">7</text>
<text x="412.3" y="98.8">A</text>
<text x="423.1" y="98.8">X2</text>
<text x="428.8" y="100.5">5</text>
<text x="428.8" y="97">12</text>
<text x="117.5" y="104.1">13</text>
<text x="117.5" y="107.6">12</text>
<text x="123" y="102.3">B4</text>
<text x="123" y="105.8">B5</text>
<text x="130.3" y="105.8">A5</text>
<text x="130.3" y="102.3">A4</text>
<text x="136" y="107.6">8</text>
<text x="136" y="104.1">7</text>
<text x="200.6" y="104.1">28</text>
<text x="200.6" y="107.6">27</text>
<text x="207.1" y="105.5">D5</text>
<text x="227.8" y="105.5">PA5</text>
<text x="236.4" y="107.6">8</text>
<text x="236.4" y="104.1">7</text>
<text x="324.3" y="107.6">6</text>
<text x="324.3" y="104.1">7</text>
<text x="328.8" y="105.5">L5</text>
<text x="347.6" y="105.5">G1</text>
<text x="354.5" y="104.1">18</text>
<text x="354.5" y="107.6">19</text>
<text x="408.8" y="104.1">9</text>
<text x="412.3" y="102.3">Y</text>
<text x="412.3" y="105.8">X</text>
<text x="423.1" y="105.8">X1</text>
<text x="423.4" y="102.3">Y1</text>
<text x="428.8" y="107.6">6</text>
<text x="428.8" y="104.1">11</text>
<text x="117.5" y="111.1">11</text>
<text x="123" y="109.4">B6</text>
<text x="123" y="112.9">B7</text>
<text x="130.3" y="112.9">A7</text>
<text x="130.3" y="109.4">A6</text>
<text x="136" y="111.1">9</text>
<text x="200.6" y="111.1">26</text>
<text x="207.1" y="109">D6</text>
<text x="207.1" y="112.5">D7</text>
<text x="227.8" y="112.5">PA7</text>
<text x="227.8" y="109">PA6</text>
<text x="236.4" y="111.1">9</text>
<text x="324.3" y="111.1">5</text>
<text x="328.8" y="112.5">L7</text>
<text x="328.8" y="109">L6</text>
<text x="347.6" y="109">G2</text>
<text x="347.6" y="112.5">G3</text>
<text x="354.5" y="111.1">20</text>
<text x="423.1" y="112.9">X0</text>
<text x="423.4" y="109.4">Y0</text>
<text x="428.8" y="111.1">10</text>
<text x="336.2" y="117.8" transform="rotate(-90 336.2 117.8)">RST</text>
<text x="346.8" y="117.8" transform="rotate(-90 346.8 117.8)">D0</text>
<text x="419.5" y="117.2" transform="rotate(-90 419.5 117.2)">1G</text>
<text x="423" y="117.2" transform="rotate(-90 423 117.2)">2G</text>
<text x="124.9" y="124.3" transform="rotate(-90 124.9 124.3)">1</text>
<text x="126.6" y="120.8" transform="rotate(-90 126.6 120.8)">DIR</text>
<text x="133.7" y="120.8" transform="rotate(-90 133.7 120.8)">CE</text>
<text x="200.6" y="125.2">25</text>
<text x="200.6" y="121.7">22</text>
<text x="207.1" y="123.1">READ</text>
<text x="334.8" y="122.3" transform="rotate(-90 334.8 122.3)">4</text>
<text x="345.4" y="124.3" transform="rotate(-90 345.4 124.3)">24</text>
<text x="417.7" y="120.7" transform="rotate(-90 417.7 120.7)">1</text>
<text x="421.2" y="122.7" transform="rotate(-90 421.2 122.7)">15</text>
<text x="131.9" y="126.3" transform="rotate(-90 131.9 126.3)">19</text>
<text x="207.1" y="126.6">E</text>
<text x="456.6" y="127">2</text>
<text x="473.1" y="127">1</text>
<text x="158.1" y="135.8">3</text>
<text x="175" y="135.8">4</text>
<text x="200.6" y="135.8">24</text>
<text x="207.1" y="137.2">CS1</text>
<text x="227.8" y="137.2">PB5</text>
<text x="236.4" y="135.8">15</text>
<text x="283.4" y="135.8">8</text>
<text x="303.7" y="132.3">9</text>
<text x="303.7" y="139.3">10</text>
<text x="397.8" y="141.1">13</text>
<text x="416.3" y="141.1">12</text>
<text x="200.6" y="149.9">36</text>
<text x="200.6" y="146.4">35</text>
<text x="207.1" y="147.8">RS3</text>
<text x="236.4" y="149.9">17</text>
<text x="200.6" y="153.5">37</text>
<text x="207.1" y="154.9">RS1</text>
<text x="207.1" y="151.3">RS2</text>
<text x="227.8" y="151.3">PB7</text>
<text x="227.8" y="154.9">PB4</text>
<text x="236.4" y="153.5">14</text>
<text x="200.6" y="157">38</text>
<text x="200.6" y="160.5">21</text>
<text x="207.1" y="158.4">RS0</text>
<text x="207.1" y="161.9">IRQ</text>
<text x="227.8" y="158.4">PB3</text>
<text x="227.8" y="161.9">PB2</text>
<text x="236.4" y="157">13</text>
<text x="236.4" y="160.5">12</text>
<text x="281.4" y="157">13</text>
<text x="303.7" y="160.5">11</text>
<text x="397.8" y="158.7">11</text>
<text x="416.3" y="158.7">10</text>
<text x="227.8" y="165.5">PB1</text>
<text x="236.4" y="164">11</text>
<text x="236.4" y="167.6">10</text>
<text x="281.4" y="164">12</text>
<text x="227.8" y="169">PB0</text>
<text x="553.5" y="170.7">5V</text>
<text x="266" y="177.8">5V</text>
<text x="399.8" y="176.4">3</text>
<text x="416.3" y="176.4">4</text>
<text x="534.8" y="178.2">13</text>
<text x="512.4" y="181.7">11</text>
<text x="534.8" y="185.2">12</text>
<text x="555.3" y="184.3" transform="rotate(-90 555.3 184.3)">14</text>
<text x="200.6" y="188.7">34</text>
<text x="207.1" y="190.1">RESET</text>
<text x="227.5" y="190.1">CB2</text>
<text x="236.4" y="188.7">19</text>
<text x="267.8" y="191.4" transform="rotate(-90 267.8 191.4)">11</text>
<text x="502.4" y="190.5" transform="rotate(-90 502.4 190.5)">1</text>
<text x="509.4" y="190.5" transform="rotate(-90 509.4 190.5)">2</text>
<text x="221.5" y="195.4" transform="rotate(-90 221.5 195.4)">CS2</text>
<text x="227.5" y="193.7">CB1</text>
<text x="236.4" y="192.3">18</text>
<text x="220.1" y="201.9" transform="rotate(-90 220.1 201.9)">23</text>
<text x="505.9" y="210.9" transform="rotate(-90 505.9 210.9)">3</text>
<text x="534.1" y="216.6">5V</text>
<text x="507.4" y="225.8">4</text>
<text x="157.6" y="232.5">Y3</text>
<text x="164" y="231.1">7</text>
<text x="242.8" y="231.1">1</text>
<text x="507.4" y="232.8">5</text>
<text x="527.8" y="229.3">6</text>
<text x="535.9" y="230.2" transform="rotate(-90 535.9 230.2)">15</text>
<text x="140.9" y="234.6">1</text>
<text x="145.3" y="236">G</text>
<text x="157.6" y="239.5">Y2</text>
<text x="164" y="238.1">6</text>
<text x="242.8" y="238.1">2</text>
<text x="263.2" y="234.6">3</text>
<text x="140.9" y="241.7">3</text>
<text x="145.3" y="243.1">B</text>
<text x="164" y="245.2">5</text>
<text x="140.9" y="248.7">2</text>
<text x="145.3" y="250.1">A</text>
<text x="157.6" y="246.6">Y1</text>
<text x="157.6" y="253.6">Y0</text>
<text x="164" y="252.2">4</text>
<text x="235.5" y="255.8">10</text>
<text x="195.2" y="259.3">5</text>
<text x="212" y="259.3">6</text>
<text x="237.5" y="262.8">9</text>
<text x="257.9" y="259.3">8</text>
<text x="188.2" y="280.5">15</text>
<text x="194.7" y="281.9">G</text>
<text x="207" y="278.3">Y3</text>
<text x="213.4" y="276.9">9</text>
<text x="188.2" y="287.5">13</text>
<text x="207" y="285.4">Y2</text>
<text x="213.4" y="284">10</text>
<text x="194.7" y="288.9">B</text>
<text x="207" y="292.5">Y1</text>
<text x="213.4" y="291">11</text>
<text x="188.2" y="294.6">14</text>
<text x="194.7" y="296">A</text>
<text x="207" y="299.5">Y0</text>
<text x="213.4" y="298.1">12</text>
<text x="99.7" y="324.6">10</text>
<text x="122.1" y="328.1">8</text>
<text x="73.5" y="331.6">9</text>
<text x="90.3" y="331.6">8</text>
<text x="101.7" y="331.6">9</text>
<text x="167.2" y="339" transform="rotate(-90 167.2 339)">4</text>
<text x="184.9" y="339" transform="rotate(-90 184.9 339)">5</text>
<text x="156.7" y="344">1</text>
<text x="161.2" y="345.4">CA</text>
<text x="156.7" y="351">2</text>
<text x="161.2" y="352.4">CLRA</text>
<text x="168.6" y="348.2" transform="rotate(-90 168.6 348.2)">Q1A</text>
<text x="186.3" y="348.2" transform="rotate(-90 186.3 348.2)">Q2A</text>
</g>
<g font-size="1.8" fill="#00f">
<text x="159.5" y="57.7">D0</text>
<text x="164.7" y="57.7">D1</text>
<text x="170" y="57.7">D2</text>
<text x="175.3" y="57.7">D3</text>
<text x="180.6" y="57.7">D4</text>
<text x="185.9" y="57.7">D5</text>
<text x="191.2" y="57.7">D6</text>
<text x="196.5" y="57.7">D7</text>
<text x="345" y="151.7" transform="rotate(-90 345 151.7)">+</text>
<text x="554.9" y="188.7" transform="rotate(-90 554.9 188.7)">+</text>
<text x="413.8" y="227.5" transform="rotate(-90 413.8 227.5)">+</text>
</g>
</svg>
